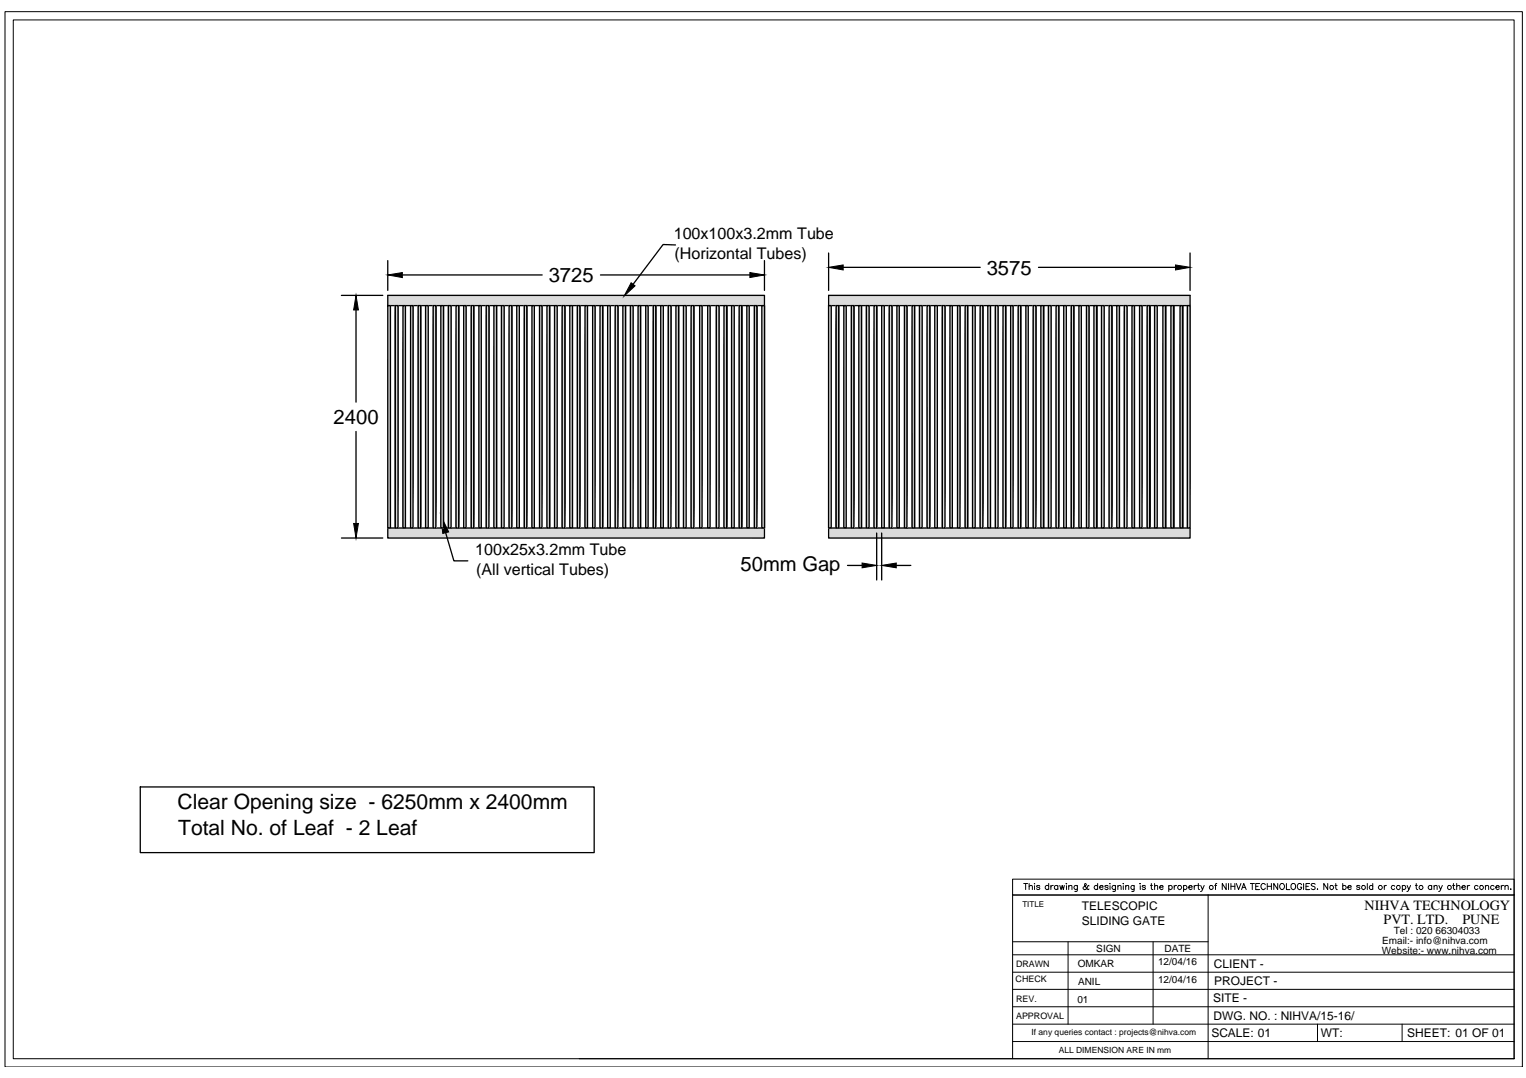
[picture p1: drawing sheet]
<svg xmlns="http://www.w3.org/2000/svg" width="297mm" height="210mm" viewBox="0 0 297 210" stroke-linecap="round" stroke-linejoin="round" font-family="sans-serif">
<!-- layer: 0 -->
<g fill="none" stroke="#000" stroke-width=".19">
<path d="M1 2.3h295.3v205.5h-295.3zM2.6 3.9h292.1v202.2h-292.1zM197.1 171.2h97.6v3.1h-97.6zM199.3 172h.7M199.6 172v1.2M200.3 172.6l.3-.2 .3 .1 .1 .7M200.3 172v1.2M201.3 172.1h.1M201.4 172.5v.7M202.4 172.6l-.2-.2-.4 .1v.2l.4 .1 .2 .2-.2 .2-.4-.2M204.1 172.6a.38 .38 0 0 0-.5-.1 .38 .38 0 0 0 0 .6 .38 .38 0 0 0 .5-.1M204.1 172v1.2"/>
<path d="M204.6 172.4v.8M205 172.4l-.3 .1-.1 .2M205.9 172.6a.38 .38 0 0 0-.5-.1 .38 .38 0 0 0 0 .6 .38 .38 0 0 0 .5-.1M205.9 172.4v.8M206.3 172.4l.2 .8 .3-.8 .2 .8 .2-.8M207.5 172.1h.1zM207.6 172.5v.7M208 172.6l.3-.2 .3 .1 .1 .7M208 172.4v.8M209.7 172.4v1.1l-.5 .1M209.7 172.6a.38 .38 0 0 0-.5-.1 .38 .38 0 0 0 0 .6 .38 .38 0 0 0 .5-.1M212 172.5h-.2a.63 .63 0 0 1-.9 .6v-.4l.6-.4-.2-.3-.2 .2 .1 .3 .3 .5 .3 .2 .2-.1"/>
<path d="M213.7 172.6a.38 .38 0 0 0-.6-.1 .38 .38 0 0 0 0 .6 .38 .38 0 0 0 .6-.1M213.7 172v1.2M214 172.7h.7a.34 .34 0 0 0-.3-.3 .34 .34 0 0 0-.4 .3l.3 .5 .4-.2M215.7 172.6l-.2-.2-.4 .1v.2l.4 .1 .2 .2-.2 .2-.4-.2M216 172.1h.1M216.1 172.5v.7M217.1 172.4v1.1l-.5 .1M217.1 172.6a.38 .38 0 0 0-.5-.1 .38 .38 0 0 0 0 .6 .38 .38 0 0 0 .5-.1M217.6 172.6l.3-.2 .2 .1 .1 .7M217.6 172.4v.8M218.6 172.1h.1M218.7 172.5v.7"/>
<path d="M219.1 172.6l.3-.2 .3 .1v.7M219.1 172.4v.8M220.8 172.4l-.1 1.1-.4 .1M220.8 172.6a.36 .36 0 0 0-.6-.1 .36 .36 0 0 0 0 .6 .36 .36 0 0 0 .6-.1M221.9 172.1h.1zM222 172.5v.7M223 172.6l-.3-.2-.3 .1v.2l.4 .1 .2 .2-.3 .2-.4-.2M223.9 172.4h.4M224.1 172v1l.1 .1 .2 .1M224.7 172.6l.3-.2 .3 .1v.7M224.7 172v1.2M225.7 172.7h.7a.34 .34 0 0 0-.3-.3 .34 .34 0 0 0-.4 .3l.3 .5 .4-.2"/>
<path d="M227.5 172.6a.38 .38 0 0 1 .6-.1 .38 .38 0 0 1 0 .6 .38 .38 0 0 1-.6-.1M227.5 172.4v1.2M228.6 172.4v.8M229 172.4l-.3 .1-.1 .2M230.4 172.6a.38 .38 0 0 1 .5-.1 .38 .38 0 0 1 0 .6 .38 .38 0 0 1-.5-.1M230.4 172.4v1.2M231.4 172.7h.7a.39 .39 0 0 0-.5-.3 .39 .39 0 0 0-.3 .4 .39 .39 0 0 0 .3 .4l.5-.2M232.5 172.4v.8M232.9 172.4l-.3 .1-.1 .2M233.1 172.4h.4M233.3 172v1l.2 .2M233.7 172.4l.4 .8 .3-.8"/>
<path d="M234.1 173.2l-.4 .4M235.2 174.3v31.8M236.4 172.4h.4M236.9 172l-.3 .1v.1v1M238.7 172v1.2l-.8-1.2v1.2M239.1 172v1.2M239.6 172v1.2M239.6 172.6h.8M240.4 172v1.2M240.7 172l.4 1.2 .5-1.2M241.7 173.2l.4-1.2 .5 1.2M241.9 172.8h.5"/>
<path d="M243.4 172h.8M243.8 172v1.2M244.4 172.6h.5M245.2 172h-.8v1.2h.8M246.3 172.3a.44 .44 0 0 0-.5-.3 .44 .44 0 0 0-.4 .5v.2a.43 .43 0 0 0 .4 .5 .43 .43 0 0 0 .5-.3M246.7 172.6h.8M246.7 172v1.2M247.5 172v1.2M248.7 172v1.2l-.8-1.2v1.2M249.2 172.2l.1-.1a.55 .55 0 0 1 .7 .5 .55 .55 0 0 1-.7 .5l-.2-.4zM250.4 172v1.2h.7M251.5 172.1l.1-.1a.56 .56 0 0 1 .6 .7 .56 .56 0 0 1-.7 .4l-.2-.4v-.4z"/>
<path d="M253.4 172.3a.44 .44 0 0 0-.5-.3 .44 .44 0 0 0-.4 .5v.2a.43 .43 0 0 0 .4 .5 .43 .43 0 0 0 .5-.5h-.3M253.7 172v1.2M254.2 172.6h.5M254.9 172h-.7v1.2h.7M256 172.2l-.3-.2-.5 .2 .1 .2 .5 .2 .2 .3v.1l-.3 .2-.5-.2M256.5 173.1h.1M258.4 172v1.2l-.7-1.2v1.2M259.8 172.4h.5M260 172v1l.3 .2M261.4 172.6a.38 .38 0 0 1 .5-.1 .38 .38 0 0 1 0 .6 .38 .38 0 0 1-.5-.1M261.4 172v1.2M262.3 172.7h.7a.34 .34 0 0 0-.3-.3 .34 .34 0 0 0-.4 .3l.3 .5 .4-.2"/>
<path d="M264.7 172.6l-.2-.2-.4 .1v.2l.4 .1 .2 .2-.2 .2-.4-.2M266.1 172v1.2M267.2 172.6a.38 .38 0 0 0-.6-.1 .38 .38 0 0 0 0 .6 .38 .38 0 0 0 .6-.1M267.2 172v1.2M269.5 172.4v.8M269.9 172.4l-.3 .1-.1 .2M271.5 172.6a.38 .38 0 0 0-.6-.1 .38 .38 0 0 0 0 .6 .38 .38 0 0 0 .6-.1M273 172.6a.38 .38 0 0 1 .5-.1 .38 .38 0 0 1 0 .6 .38 .38 0 0 1-.5-.1M273 172.4v1.2M273.9 172.4l.3 .8 .4-.8M274.2 173.2l-.3 .4M275.5 172.4h.4"/>
<path d="M275.7 172v1l.3 .2M278.7 172.6a.38 .38 0 0 0-.6-.1 .38 .38 0 0 0 0 .6 .38 .38 0 0 0 .6-.1M278.7 172.4v.8M279.1 172.6l.3-.2 .3 .1v.7M279.1 172.4v.8M280.1 172.4l.3 .8 .4-.8M280.4 173.2l-.4 .4M282.7 172.4h.5M282.9 172v1l.3 .2M283.5 172.6l.3-.2 .3 .1 .1 .7M283.5 172v1.2M284.6 172.7h.6a.39 .39 0 0 0-.4-.3 .39 .39 0 0 0-.3 .4 .39 .39 0 0 0 .4 .4l.3-.2"/>
<path d="M285.6 172.4v.8M286.1 172.4l-.3 .1-.2 .2M287.7 172.6a.38 .38 0 0 0-.6-.1 .38 .38 0 0 0 0 .6 .38 .38 0 0 0 .6-.1M289.1 172.6l.3-.2 .3 .1 .1 .7M289.1 172.4v.8M290.8 172.6a.38 .38 0 0 0-.5-.1 .38 .38 0 0 0 0 .6 .38 .38 0 0 0 .5-.1M291.2 172.7h.6a.39 .39 0 0 0-.4-.3 .39 .39 0 0 0-.3 .4 .39 .39 0 0 0 .3 .4l.4-.2M292.2 172.4v.8M292.7 172.4l-.3 .1-.2 .2M292.9 172.6l.3-.2 .3 .1 .1 .7M292.9 172.4v.8M294 173.1h.1z"/>
<path d="M294.7 174.3v31.8M294.7 174.3h-97.6v31.8M197.1 196h97.6M197.1 192.6h97.6M197.1 189.3h97.6M197.1 185.9h97.6M197.1 183.4h38.1M197.1 199.4h97.6M207.9 183.4v16M224.5 183.4v16M256.5 199.4v3.4M272.9 199.4v3.4"/>
<path d="M112.7 206.1h182M197.1 202.8h97.6"/>
<circle cx="229.6" cy="172.8" r=".39"/>
<circle cx="235.8" cy="172.8" r=".4"/>
<circle cx="259.2" cy="172.8" r=".39"/>
<circle cx="265.4" cy="172.8" r=".4"/>
<circle cx="268.7" cy="172.8" r=".39"/>
<circle cx="272.2" cy="172.8" r=".39"/>
<circle cx="276.6" cy="172.8" r=".39"/>
<circle cx="282.1" cy="172.8" r=".4"/>
<circle cx="288.4" cy="172.8" r=".39"/>
</g>
<g fill="#dbdbdb" stroke="#dbdbdb" stroke-width=".19">
<path d="M75.5 57.5v2h73.3zM75.5 57.5h73.3v2z"/>
<path d="M75.5 102.8v2h73.3zM75.5 102.8h73.3v2z"/>
<path d="M161.3 57.5v2h70.3zM161.3 57.5h70.3v2z"/>
<path d="M161.3 102.8v2h70.3zM161.3 102.8h70.3v2z"/>
<path d="M75.5 59.5v43.3h.5zM75.5 59.5h.5v43.3z"/>
<path d="M77 59.5v43.3h.5zM77 59.5h.5v43.3z"/>
<path d="M78.4 59.5v43.3h.5zM78.4 59.5h.5v43.3z"/>
<path d="M79.9 59.5v43.3h.5zM79.9 59.5h.5v43.3z"/>
<path d="M81.4 59.5v43.3h.5zM81.4 59.5h.5v43.3z"/>
<path d="M82.8 59.5v43.3h.6zM82.8 59.5h.6v43.3z"/>
<path d="M84.3 59.5v43.3h.5zM84.3 59.5h.5v43.3z"/>
<path d="M85.8 59.5v43.3h.5zM85.8 59.5h.5v43.3z"/>
<path d="M87.3 59.5v43.3h.5zM87.3 59.5h.5v43.3z"/>
<path d="M88.8 59.5v43.3h.5zM88.8 59.5h.5v43.3z"/>
<path d="M90.3 59.5v43.3h.4zM90.3 59.5h.4v43.3z"/>
<path d="M91.7 59.5v43.3h.5zM91.7 59.5h.5v43.3z"/>
<path d="M93.2 59.5v43.3h.5zM93.2 59.5h.5v43.3z"/>
<path d="M94.7 59.5v43.3h.5zM94.7 59.5h.5v43.3z"/>
<path d="M96.1 59.5v43.3h.5zM96.1 59.5h.5v43.3z"/>
<path d="M97.6 59.5v43.3h.5zM97.6 59.5h.5v43.3z"/>
<path d="M99.1 59.5v43.3h.5zM99.1 59.5h.5v43.3z"/>
<path d="M100.6 59.5v43.3h.5zM100.6 59.5h.5v43.3z"/>
<path d="M102.1 59.5v43.3h.4zM102.1 59.5h.4v43.3z"/>
<path d="M103.5 59.5v43.3h.5zM103.5 59.5h.5v43.3z"/>
<path d="M105 59.5v43.3h.5zM105 59.5h.5v43.3z"/>
<path d="M106.5 59.5v43.3h.5zM106.5 59.5h.5v43.3z"/>
<path d="M108 59.5v43.3h.5zM108 59.5h.5v43.3z"/>
<path d="M109.4 59.5v43.3h.5zM109.4 59.5h.5v43.3z"/>
<path d="M110.9 59.5v43.3h.5zM110.9 59.5h.5v43.3z"/>
<path d="M112.4 59.5v43.3h.5zM112.4 59.5h.5v43.3z"/>
<path d="M113.9 59.5v43.3h.4zM113.9 59.5h.4v43.3z"/>
<path d="M115.4 59.5v43.3h.4zM115.4 59.5h.4v43.3z"/>
<path d="M116.8 59.5v43.3h.5zM116.8 59.5h.5v43.3z"/>
<path d="M118.3 59.5v43.3h.5zM118.3 59.5h.5v43.3z"/>
<path d="M119.8 59.5v43.3h.5zM119.8 59.5h.5v43.3z"/>
<path d="M121.2 59.5v43.3h.6zM121.2 59.5h.6v43.3z"/>
<path d="M122.7 59.5v43.3h.5zM122.7 59.5h.5v43.3z"/>
<path d="M124.2 59.5v43.3h.5zM124.2 59.5h.5v43.3z"/>
<path d="M125.7 59.5v43.3h.5zM125.7 59.5h.5v43.3z"/>
<path d="M127.2 59.5v43.3h.4zM127.2 59.5h.4v43.3z"/>
<path d="M128.6 59.5v43.3h.5zM128.6 59.5h.5v43.3z"/>
<path d="M130.1 59.5v43.3h.5zM130.1 59.5h.5v43.3z"/>
<path d="M131.6 59.5v43.3h.5zM131.6 59.5h.5v43.3z"/>
<path d="M133.1 59.5v43.3h.5zM133.1 59.5h.5v43.3z"/>
<path d="M134.5 59.5v43.3h.5zM134.5 59.5h.5v43.3z"/>
<path d="M136.2 59.5v43.3h.5zM136.2 59.5h.5v43.3z"/>
<path d="M137.8 59.5v43.3h.4zM137.8 59.5h.4v43.3z"/>
<path d="M139.4 59.5v43.3h.6zM139.4 59.5h.6v43.3z"/>
<path d="M140.9 59.5v43.3h.5zM140.9 59.5h.5v43.3z"/>
<path d="M142.4 59.5v43.3h.5zM142.4 59.5h.5v43.3z"/>
<path d="M143.9 59.5v43.3h.5zM143.9 59.5h.5v43.3z"/>
<path d="M145.4 59.5v43.3h.4zM145.4 59.5h.4v43.3z"/>
<path d="M146.9 59.5v43.3h.4zM146.9 59.5h.4v43.3z"/>
<path d="M148.3 59.5v43.3h.5zM148.3 59.5h.5v43.3z"/>
<path d="M161.3 59.5v43.3h.5zM161.3 59.5h.5v43.3z"/>
<path d="M162.8 59.5v43.3h.4zM162.8 59.5h.4v43.3z"/>
<path d="M164.3 59.5v43.3h.4zM164.3 59.5h.4v43.3z"/>
<path d="M165.7 59.5v43.3h.5zM165.7 59.5h.5v43.3z"/>
<path d="M167.2 59.5v43.3h.5zM167.2 59.5h.5v43.3z"/>
<path d="M168.7 59.5v43.3h.5zM168.7 59.5h.5v43.3z"/>
<path d="M170.1 59.5v43.3h.5zM170.1 59.5h.5v43.3z"/>
<path d="M171.6 59.5v43.3h.5zM171.6 59.5h.5v43.3z"/>
<path d="M173.1 59.5v43.3h.5zM173.1 59.5h.5v43.3z"/>
<path d="M174.6 59.5v43.3h.4zM174.6 59.5h.4v43.3z"/>
<path d="M176.1 59.5v43.3h.4zM176.1 59.5h.4v43.3z"/>
<path d="M177.5 59.5v43.3h.5zM177.5 59.5h.5v43.3z"/>
<path d="M179 59.5v43.3h.5zM179 59.5h.5v43.3z"/>
<path d="M180.5 59.5v43.3h.5zM180.5 59.5h.5v43.3z"/>
<path d="M181.9 59.5v43.3h.6zM181.9 59.5h.6v43.3z"/>
<path d="M183.4 59.5v43.3h.5zM183.4 59.5h.5v43.3z"/>
<path d="M184.9 59.5v43.3h.5zM184.9 59.5h.5v43.3z"/>
<path d="M186.4 59.5v43.3h.5zM186.4 59.5h.5v43.3z"/>
<path d="M187.9 59.5v43.3h.4zM187.9 59.5h.4v43.3z"/>
<path d="M189.3 59.5v43.3h.5zM189.3 59.5h.5v43.3z"/>
<path d="M190.8 59.5v43.3h.5zM190.8 59.5h.5v43.3z"/>
<path d="M192.3 59.5v43.3h.5zM192.3 59.5h.5v43.3z"/>
<path d="M193.8 59.5v43.3h.5zM193.8 59.5h.5v43.3z"/>
<path d="M195.2 59.5v43.3h.5zM195.2 59.5h.5v43.3z"/>
<path d="M196.7 59.5v43.3h.5zM196.7 59.5h.5v43.3z"/>
<path d="M198.2 59.5v43.3h.5zM198.2 59.5h.5v43.3z"/>
<path d="M199.7 59.5v43.3h.5zM199.7 59.5h.5v43.3z"/>
<path d="M201.1 59.5v43.3h.5zM201.1 59.5h.5v43.3z"/>
<path d="M202.6 59.5v43.3h.5zM202.6 59.5h.5v43.3z"/>
<path d="M204.1 59.5v43.3h.5zM204.1 59.5h.5v43.3z"/>
<path d="M205.6 59.5v43.3h.5zM205.6 59.5h.5v43.3z"/>
<path d="M207.1 59.5v43.3h.5zM207.1 59.5h.5v43.3z"/>
<path d="M208.5 59.5v43.3h.5zM208.5 59.5h.5v43.3z"/>
<path d="M210 59.5v43.3h.5zM210 59.5h.5v43.3z"/>
<path d="M211.5 59.5v43.3h.5zM211.5 59.5h.5v43.3z"/>
<path d="M212.9 59.5v43.3h.5zM212.9 59.5h.5v43.3z"/>
<path d="M214.4 59.5v43.3h.5zM214.4 59.5h.5v43.3z"/>
<path d="M215.9 59.5v43.3h.5zM215.9 59.5h.5v43.3z"/>
<path d="M217.4 59.5v43.3h.5zM217.4 59.5h.5v43.3z"/>
<path d="M218.9 59.5v43.3h.5zM218.9 59.5h.5v43.3z"/>
<path d="M220.3 59.5v43.3h.5zM220.3 59.5h.5v43.3z"/>
<path d="M221.8 59.5v43.3h.5zM221.8 59.5h.5v43.3z"/>
<path d="M223.3 59.5v43.3h.5zM223.3 59.5h.5v43.3z"/>
<path d="M224.7 59.5v43.3h.6zM224.7 59.5h.6v43.3z"/>
<path d="M226.4 59.5v43.3h.5zM226.4 59.5h.5v43.3z"/>
<path d="M227.9 59.5v43.3h.5zM227.9 59.5h.5v43.3z"/>
<path d="M229.7 59.5v43.3h.5zM229.7 59.5h.5v43.3z"/>
<path d="M231.1 59.5v43.3h.5zM231.1 59.5h.5v43.3z"/>
</g>
<g fill="none" stroke="#000" stroke-width=".25">
<path d="M66.5 57.5h8M75.5 59.5h73.3v-2h-73.3v45.3M75.5 59.5h.5v43.3h-.5zM75.5 50.7v5.8M76 59.5v43.3v-43.3M77 59.5v43.3v-43.3M77 59.5h.5v43.3h-.5zM77.5 59.5v43.3v-43.3M78.3 53.5h27.2M78.4 59.5h.5v43.3h-.5zM78.4 59.5v43.3M78.9 59.5v43.3v-43.3"/>
<path d="M79.9 59.5h.5v43.3h-.5zM79.9 59.5v43.3M80.4 59.5v43.3v-43.3M81.4 59.5h.5v43.3h-.5zM81.4 59.5v43.3M81.9 59.5v43.3v-43.3M82.8 59.5h.6v43.3h-.6zM82.8 59.5v43.3M83.4 59.5v43.3v-43.3M84.3 59.5h.5v43.3h-.5zM84.3 59.5v43.3M84.8 59.5v43.3v-43.3"/>
<path d="M85.8 59.5h.5v43.3h-.5zM85.8 59.5v43.3M86.3 59.5v43.3v-43.3M87.3 59.5h.5v43.3h-.5zM87.3 59.5v43.3M87.8 59.5v43.3zM88.8 59.5h.5v43.3h-.5zM88.8 59.5v43.3M89.3 59.5v43.3v-43.3M90.3 59.5h.4v43.3h-.4zM90.3 59.5v43.3M90.7 59.5v43.3v-43.3"/>
<path d="M91.7 59.5h.5v43.3h-.5zM91.7 59.5v43.3M92.2 59.5v43.3v-43.3M93.2 59.5h.5v43.3h-.5zM93.2 59.5v43.3M93.7 59.5v43.3v-43.3M94.7 59.5h.5v43.3h-.5zM94.7 59.5v43.3M95.2 59.5v43.3v-43.3M96.1 59.5h.5v43.3h-.5zM96.1 59.5v43.3M96.6 59.5v43.3v-43.3"/>
<path d="M97.6 59.5h.5v43.3h-.5zM97.6 59.5v43.3M98.1 59.5v43.3zM99.1 59.5h.5v43.3h-.5zM99.1 59.5v43.3M99.6 59.5v43.3v-43.3M100.6 59.5h.5v43.3h-.5zM100.6 59.5v43.3M101.1 59.5v43.3v-43.3M102.1 59.5h.4v43.3h-.4zM102.1 59.5v43.3M102.5 59.5v43.3v-43.3"/>
<path d="M103.5 59.5h.5v43.3h-.5zM103.5 59.5v43.3M104 59.5v43.3v-43.3M105 59.5h.5v43.3h-.5zM105 59.5v43.3M105.5 59.5v43.3v-43.3M106.5 59.5h.5v43.3h-.5zM106.5 59.5v43.3M107 59.5v43.3v-43.3M108 59.5h.5v43.3h-.5zM108 59.5v43.3M108.5 59.5v43.3z"/>
<path d="M109.4 59.5h.5v43.3h-.5zM109.4 59.5v43.3M109.9 59.5v43.3v-43.3M110.9 59.5h.5v43.3h-.5zM110.9 59.5v43.3M111.4 59.5v43.3v-43.3M112.4 59.5h.5v43.3h-.5zM112.4 59.5v43.3M112.9 59.5v43.3v-43.3M113.9 59.5h.4v43.3h-.4zM113.9 59.5v43.3M114.3 59.5v43.3v-43.3"/>
<path d="M115.4 59.5h.4v43.3h-.4zM115.4 59.5v43.3M115.8 59.5v43.3v-43.3M116.8 59.5h.5v43.3h-.5zM116.8 59.5v43.3M116.9 53.5h29.1M117.3 59.5v43.3v-43.3M118.3 59.5h.5v43.3h-.5zM118.3 59.5v43.3M118.8 59.5v43.3zM119.8 59.5h.5v43.3h-.5zM119.8 59.5v43.3"/>
<path d="M120.3 59.5v43.3v-43.3M121.2 59.5h.6v43.3h-.6zM121.2 59.5v43.3M121.8 59.5v43.3v-43.3M122.7 59.5h.5v43.3h-.5zM122.7 59.5v43.3M123.2 59.5v43.3v-43.3M124.2 59.5h.5v43.3h-.5zM124.2 59.5v43.3M124.7 59.5v43.3v-43.3M125.7 59.5h.5v43.3h-.5zM125.7 59.5v43.3"/>
<path d="M126.2 59.5v43.3v-43.3M127.2 59.5h.4v43.3h-.4zM127.2 59.5v43.3M127.6 59.5v43.3v-43.3M128.6 59.5h.5v43.3h-.5zM128.6 59.5v43.3M129.1 59.5v43.3zM130.1 59.5h.5v43.3h-.5zM130.1 59.5v43.3M130.6 59.5v43.3v-43.3M131.5 47.7l-2.4-.1-5.9 7.8M131.6 59.5h.5v43.3h-.5z"/>
<path d="M131.6 59.5v43.3M132.1 59.5v43.3v-43.3M133.1 59.5h.5v43.3h-.5zM133.1 59.5v43.3M133.6 59.5v43.3v-43.3M134.5 59.5h.5v43.3h-.5zM134.5 59.5v43.3M135 59.5v43.3v-43.3M136.2 59.5h.5v43.3h-.5zM136.2 59.5v43.3M136.7 59.5v43.3v-43.3M137.8 59.5h.4v43.3h-.4z"/>
<path d="M137.8 59.5v43.3M138.2 59.5v43.3v-43.3M139.4 59.5h.6v43.3h-.6zM139.4 59.5v43.3M140 59.5v43.3v-43.3M140.9 59.5h.5v43.3h-.5zM140.9 59.5v43.3M141.4 59.5v43.3v-43.3M142.4 59.5h.5v43.3h-.5zM142.4 59.5v43.3M142.9 59.5v43.3v-43.3M143.9 59.5h.5v43.3h-.5z"/>
<path d="M143.9 59.5v43.3M144.4 59.5v43.3v-43.3M145.4 59.5h.4v43.3h-.4zM145.4 59.5v43.3M145.8 59.5v43.3v-43.3M146.9 59.5h.4v43.3h-.4zM146.9 59.5v43.3M147.3 59.5v43.3v-43.3M148.3 59.5h.5v43.3h-.5zM148.3 59.5v43.3M148.8 59.5v43.3v-43.3M148.8 50.7v5.8"/>
<path d="M161.3 59.5h70.3v-2h-70.3v45.3M161.3 59.5h.5v43.3h-.5zM161.3 49.3v7.2M161.8 59.5v43.3v-43.3M162.8 59.5v43.3v-43.3M162.8 59.5h.4v43.3h-.4zM163.2 59.5v43.3v-43.3M164.1 52.1h26.7M164.3 59.5h.4v43.3h-.4zM164.3 59.5v43.3M164.7 59.5v43.3v-43.3M165.7 59.5h.5v43.3h-.5z"/>
<path d="M165.7 59.5v43.3M166.2 59.5v43.3v-43.3M167.2 59.5h.5v43.3h-.5zM167.2 59.5v43.3M167.7 59.5v43.3v-43.3M168.7 59.5h.5v43.3h-.5zM168.7 59.5v43.3M169.2 59.5v43.3v-43.3M170.1 59.5h.5v43.3h-.5zM170.1 59.5v43.3M170.6 59.5v43.3v-43.3M171.6 59.5h.5v43.3h-.5z"/>
<path d="M171.6 59.5v43.3M172.1 59.5v43.3v-43.3M173.1 59.5h.5v43.3h-.5zM173.1 59.5v43.3M173.6 59.5v43.3zM174.6 59.5h.4v43.3h-.4zM174.6 59.5v43.3M175 59.5v43.3v-43.3M176.1 59.5h.4v43.3h-.4zM176.1 59.5v43.3M176.5 59.5v43.3zM177.5 59.5h.5v43.3h-.5z"/>
<path d="M177.5 59.5v43.3M178 59.5v43.3v-43.3M179 59.5h.5v43.3h-.5zM179 59.5v43.3M179.5 59.5v43.3v-43.3M180.5 59.5h.5v43.3h-.5zM180.5 59.5v43.3M181 59.5v43.3v-43.3M181.9 59.5h.6v43.3h-.6zM181.9 59.5v43.3M182.5 59.5v43.3v-43.3M183.4 59.5h.5v43.3h-.5z"/>
<path d="M183.4 59.5v43.3M183.9 59.5v43.3v-43.3M184.9 59.5h.5v43.3h-.5zM184.9 59.5v43.3M185.4 59.5v43.3v-43.3M186.4 59.5h.5v43.3h-.5zM186.4 59.5v43.3M186.9 59.5v43.3zM187.9 59.5h.4v43.3h-.4zM187.9 59.5v43.3M188.3 59.5v43.3v-43.3M189.3 59.5h.5v43.3h-.5z"/>
<path d="M189.3 59.5v43.3M189.8 59.5v43.3zM190.8 59.5h.5v43.3h-.5zM190.8 59.5v43.3M191.3 59.5v43.3v-43.3M192.3 59.5h.5v43.3h-.5zM192.3 59.5v43.3M192.8 59.5v43.3v-43.3M193.8 59.5h.5v43.3h-.5zM193.8 59.5v43.3M194.3 59.5v43.3v-43.3M195.2 59.5h.5v43.3h-.5z"/>
<path d="M195.2 59.5v43.3M195.7 59.5v43.3v-43.3M196.7 59.5h.5v43.3h-.5zM196.7 59.5v43.3M197.2 59.5v43.3v-43.3M198.2 59.5h.5v43.3h-.5zM198.2 59.5v43.3M198.7 59.5v43.3v-43.3M199.7 59.5h.5v43.3h-.5zM199.7 59.5v43.3M200.2 59.5v43.3zM201.1 59.5h.5v43.3h-.5z"/>
<path d="M201.1 59.5v43.3M201.6 59.5v43.3v-43.3M202.1 52.1h26.7M202.6 59.5h.5v43.3h-.5zM202.6 59.5v43.3M203.1 59.5v43.3zM204.1 59.5h.5v43.3h-.5zM204.1 59.5v43.3M204.6 59.5v43.3v-43.3M205.6 59.5h.5v43.3h-.5zM205.6 59.5v43.3M206.1 59.5v43.3v-43.3"/>
<path d="M207.1 59.5h.5v43.3h-.5zM207.1 59.5v43.3M207.6 59.5v43.3v-43.3M208.5 59.5h.5v43.3h-.5zM208.5 59.5v43.3M209 59.5v43.3v-43.3M210 59.5h.5v43.3h-.5zM210 59.5v43.3M210.5 59.5v43.3v-43.3M211.5 59.5h.5v43.3h-.5zM211.5 59.5v43.3M212 59.5v43.3v-43.3"/>
<path d="M212.9 59.5h.5v43.3h-.5zM212.9 59.5v43.3M213.4 59.5v43.3zM214.4 59.5h.5v43.3h-.5zM214.4 59.5v43.3M214.9 59.5v43.3v-43.3M215.9 59.5h.5v43.3h-.5zM215.9 59.5v43.3M216.4 59.5v43.3zM217.4 59.5h.5v43.3h-.5zM217.4 59.5v43.3M217.9 59.5v43.3z"/>
<path d="M218.9 59.5h.5v43.3h-.5zM218.9 59.5v43.3M219.4 59.5v43.3zM220.3 59.5h.5v43.3h-.5zM220.3 59.5v43.3M220.8 59.5v43.3zM221.8 59.5h.5v43.3h-.5zM221.8 59.5v43.3M222.3 59.5v43.3zM223.3 59.5h.5v43.3h-.5zM223.3 59.5v43.3M223.8 59.5v43.3z"/>
<path d="M224.7 59.5h.6v43.3h-.6zM224.7 59.5v43.3M225.3 59.5v43.3zM226.4 59.5h.5v43.3h-.5zM226.4 59.5v43.3M226.9 59.5v43.3zM227.9 59.5h.5v43.3h-.5zM227.9 59.5v43.3M228.4 59.5v43.3zM229.7 59.5h.5v43.3h-.5zM229.7 59.5v43.3M230.2 59.5v43.3z"/>
<path d="M231.1 59.5h.5v43.3h-.5zM231.1 59.5v43.3M231.6 59.5v43.3zM231.6 49.3v7.2M69.3 60.4v17.9M69.3 84v17.9M66.5 104.8h8M75.5 102.8h73.3v2h-73.3zM86.7 103.7l1.6 5.5h2.8M161.3 102.8h70.3v2h-70.3zM165 110.1h2.8M170.6 103.8v9.1"/>
<path d="M171.6 103.8v9.1M174.5 110.1h2.8M27.3 153.2h88.4v12.8h-88.4z"/>
</g>
<path d="M75.5 53.5l2.8-.4v.9zM122.9 55.1l.7 .6-2.1 1.9zM146 53.1l2.8 .4-2.8 .5zM161.3 52.1l2.8-.5v1zM228.8 51.6l2.8 .5-2.8 .5zM69.3 57.5l.5 2.9h-1zM68.8 101.9h1l-.5 2.9zM85.8 100.3l1.5 3.3-1.1 .3zM167.8 109.6l2.8 .5-2.8 .5zM171.6 110.1l2.9-.5v1z" fill="#000" stroke="#000" stroke-width=".19"/>
<g font-size="4.1">
<text x="34.5" y="157.6">Clear Opening size - 6250mm x 2400mm</text>
<text x="34.7" y="162.5">Total No. of Leaf - 2 Leaf</text>
</g>
<g font-size="3.9">
<text x="192.1" y="53.5">3575</text>
<text x="106.8" y="54.9">3725</text>
<text x="64.9" y="82.5">2400</text>
<text x="144.1" y="111.1">50mm Gap</text>
</g>
<g font-size="3.1">
<text x="131.1" y="46.6">100x100x3.2mm Tube</text>
<text x="131.3" y="50.4">(Horizontal Tubes)</text>
<text x="92.5" y="108.1">100x25x3.2mm Tube</text>
<text x="92.7" y="111.9">(All vertical Tubes)</text>
</g>
<g font-size="2.8">
<text x="265.6" y="177.1">NIHVA TECHNOLOGY</text>
<text x="269.3" y="180">PVT. LTD.</text>
<text x="284.7" y="180">PUNE</text>
</g>
<g font-size="2.3">
<text x="210.6" y="177.2">TELESCOPIC</text>
<text x="210.6" y="180.1">SLIDING GATE</text>
<text x="236.3" y="188.5">CLIENT -</text>
<text x="236.3" y="191.8">PROJECT -</text>
<text x="236.1" y="195.2">SITE -</text>
<text x="235.8" y="201.9">SCALE: 01</text>
<text x="236.2" y="198.5">DWG. NO. : NIHVA/15-16/</text>
<text x="257.1" y="201.9">WT:</text>
<text x="273.9" y="201.9">SHEET: 01 OF 01</text>
</g>
<g font-size="1.9">
<text x="213.4" y="185.4">SIGN</text>
<text x="226.7" y="185.4">DATE</text>
<text x="269" y="185.7">Website:- www.nihva.com</text>
<text x="269" y="183.8">Email:- info@nihva.com</text>
<text x="271.3" y="181.9">Tel : 020 66304033</text>
<text x="209.8" y="188.4">OMKAR</text>
<text x="209.8" y="191.8">ANIL</text>
<text x="225.4" y="187.9">12/04/16</text>
<text x="225.4" y="191.3">12/04/16</text>
<text x="209.7" y="195.2">01</text>
</g>
<g font-size="1.7">
<text x="197.7" y="191.3">CHECK</text>
<text x="197.8" y="188.3">DRAWN</text>
<text x="197.8" y="195.1">REV.</text>
<text x="197.8" y="198.4">APPROVAL</text>
<text x="200.8" y="201.6">If any queries contact : projects@nihva.com</text>
<text x="206.1" y="205">ALL DIMENSION ARE IN mm</text>
</g>
<text font-size="1.6" x="199" y="176.6">TITLE</text>
</svg>
